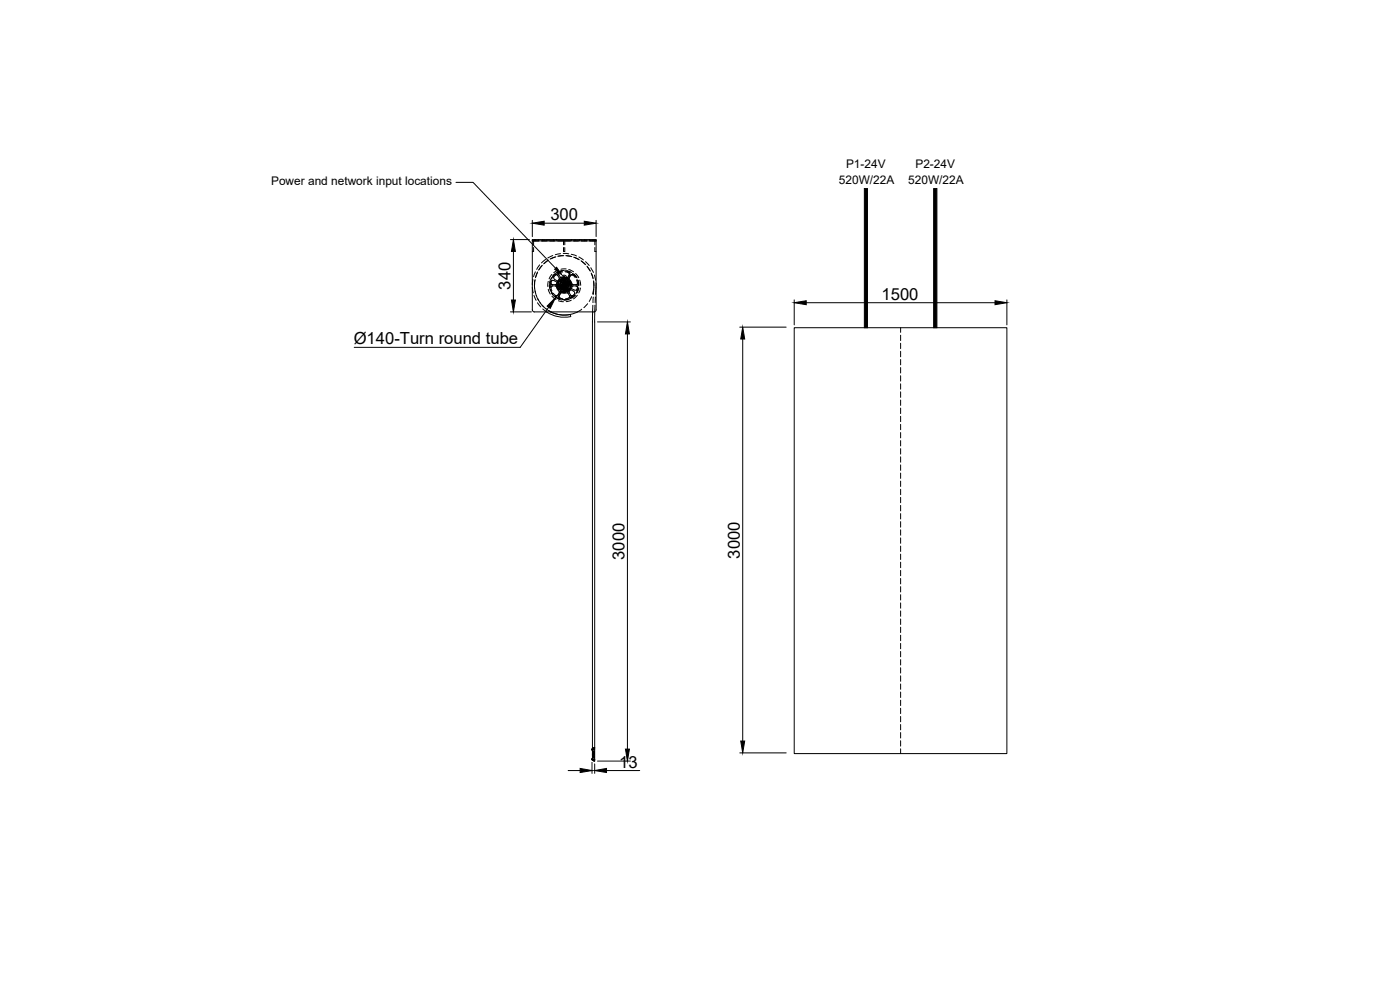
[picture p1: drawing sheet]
<svg xmlns="http://www.w3.org/2000/svg" width="420mm" height="297mm" viewBox="0 0 420 297" stroke-linecap="round" stroke-linejoin="round" font-family="sans-serif">
<g fill="none" stroke="#000" stroke-width=".3">
<path d="M136.8 54.7h5.1l24.8 25.7M153.1 71.8h5.7M154 75.4v14.5M159.7 72.2h19.1M159.7 66v4.9M160.1 74.2v1.2h-.4M160.1 72.2v1.2M160.3 71.8v.4M160.6 71.8v.4M161.6 71.8v.4M161.9 79.4l-.9 1.3M162.5 79.7l-.9 1.3"/>
<path d="M162.7 79.5l-1 1.3M162.7 71.8v.4M163.2 71.8v.4M163.3 66.9h12M163.7 77.7l-1.3 1.1M164.1 71.8v.4M164.4 78.1l-1.3 1M164.5 78l-1.2 1M164.6 71.8v.4M165.8 76.6l-1.4 .7M166.1 71.8v.4M166.6 77.1l-1.6 .5"/>
<path d="M166.8 77l-1.6 .6M167 71.8v.4M168.2 76l-1.6 .3M168.9 76.6l-1.6 .2M169 75.9l1.6 .2M169.1 74.2v1.2h.3v-1.2M169.1 72.2v1.2M169.1 76.6l-1.6 .2M169.4 72.2v1.2M169.7 76.6l1.6 .2M169.9 76.6l1.6 .3M171.4 76.2l1.5 .5"/>
<path d="M171.5 71.8v.4M172.1 77.1l1.5 .6M172.3 77.1l1.5 .8M172.4 71.8v.4M173.7 77l1.3 .9M173.9 71.8v.4M174.3 78.2l1.2 1M174.3 71.8v.4M174.5 78.3l1.2 1M175.3 71.8v.4M175.7 78.4l1.1 1.2M175.8 71.8v.4"/>
<path d="M176.1 79.8l.9 1.3M176.2 80l.9 1.3M176.9 71.8v.4M177.9 71.8v.4M178.2 71.8v.4M178.4 72.2v1.2M178.4 74.2v1.2h.4M178.8 66v4.9M153.1 93.5h6.3M159.7 86.2l.3 1.6M159.9 83.7l-.2 1.6M160.2 88.5l.6 1.5"/>
<path d="M160.3 93.5l-.4-.2-.2-.5v-21h19.1v21.1l-.2 .4-.4 .2M160.3 93.5h17.9M160.4 86.2l.3 1.6M160.5 84l-.1 2.4M160.5 87.2l.5 1.5M160.5 83.8l-.1 1.6M160.6 81.5l-.5 1.4M160.9 88.6l.7 1.4M161.2 81.7l-.6 1.5M161.3 90.7l.9 1.3M161.3 89.5l.9 1.4M161.3 81.5l-.6 1.5"/>
<path d="M162 90.7l1.1 1.3M162.7 91.5l1.1 1.1M162.8 92.6l1.2 .9M163.7 92.5l1.6 1-.8-.4M164 93.5a9.5 9.5 0 0 0 7.2 1.4l-.1-.7a8.9 8.9 0 0 1-5.8-.7 8.9 8.9 0 0 0 8 0M164.5 84.3l-.1 1.6M164.5 86.7l.6 1.4M164.6 92.1l-8.5 12h-49.8M164.8 85.5l.3 1.5M164.9 85.9l.2-1.6-.1 1.6M165.1 86.7l.8 1.5M165.2 86.7l.7 1.4"/>
<path d="M165.2 85v1.1M165.2 86.1l.4-.4h2.1l.6 .8-.5 1.2M165.2 86.1l.4 1.1M165.2 85l.4 .3h1.9M165.3 84.7l.1 .4 .4 .2M165.3 84.5a.63 .63 0 0 1 1-.4l1.1 .7 .2 .5M165.4 83.3l-.5 1.5M165.4 87.8l1 1.1M165.6 82.3l-.9 1.3M165.6 88.8l1.2 1M165.6 83.9l-.4 1.1M165.8 85.7l-.4 .2-.1 .4"/>
<path d="M166.4 82.3l-1 1.2M166.5 88.7l1.4 .9-1.5-.8M166.5 82.3l-1 1.2M166.6 82.5l.4-.2 .4 .3M166.6 85.7l1.2 2M166.8 82.3h.3l.7 1M166.8 82.3l-.8 .8M167 81.7l-1.2 .9M167 89.4l1.5 .5M167.1 85.3v.4l.7 1.2-.5-1.2M167.3 85.3h-.1M167.4 88.4l-.4 .3-.4-.1"/>
<path d="M167.5 80.9l-1.4 .8M167.5 90.1l1.6 .3M167.6 85.3l.1 .9 .4 .9a2 2 0 0 1-1 1.5l-.6-.1M167.6 86.9l-.5-1.4 .5 1.4M167.7 88.6v.4l.3 .4M167.7 81.7l-.9 .6M167.7 81.7l-.1 .5 .5 .9M167.7 84.4l-.3 .6v.9M167.7 86.6l1.4 .8M167.8 83.3l.5 1.2-.4 .7-.4 .1M167.8 83.3l-.9 1.8-.3 .2M167.8 87.7l-.9 1.1-.9-.9"/>
<path d="M167.8 84.2l-.5 1.1M168 84.8l.4-.5 .9-.3-.9 .3-.4 .5M168 81.7l-.3 .3v.4M168 85.1h.4v.3h-.4zM168.1 83.1l.8 1.1 2-.1 .5 1.4M168.1 83.1l.1 .2h2l.2-.2M168.1 87.9l-.6 1.1 .2 .3 1.1 .2M168.1 87.9h2.3M168.2 83.7l-.9 1.1 .9-1.1M168.2 87.4l1.4 .2M168.2 87.4l1.4 .2zM168.3 85.5a.93 .93 0 0 0 1.4 .8"/>
<path d="M168.3 85.6l.7 .8M168.3 85.8h1.9M168.3 85.3h1.9M168.4 85.5a.89 .89 0 0 0 1.3 .8M168.5 83.7l.8-.2 .7 .2M168.5 83.7l.5-.1 1.1 .1M168.5 86.8l-.5-.4-.3-.9 .3 .9 .5 .4M168.5 86.3h.4v.3h-.4zM168.5 84.9v-.1a.98 .98 0 0 1 1.5 .1M168.6 83.4a.7 .7 0 0 1 .7-.9 .7 .7 0 0 1 .6 .9M168.6 83.4l.5 1.7h.3M168.6 81.2l-1.5 .6 1.5-.5"/>
<path d="M168.6 84.4l-.1 .1a1.31 1.31 0 0 0-.5 1.4M168.6 85.5l.4 .6h.6M168.7 85.5a.56 .56 0 0 0 .3 .5 .56 .56 0 0 0 .6 0v-.1M168.8 85.2h.1M168.8 85l-.1 1h1.1M168.8 85h1v1M168.8 85h-.1M168.8 85.1v.1M168.8 85.7h.2v.3M168.8 85.3h.2M168.8 84.7a.93 .93 0 0 1 1.4 .8h-2M168.8 85.1v.1a.56 .56 0 0 0 .4 .9"/>
<path d="M168.8 81.5l-1.1 .2M168.8 84.8l.1-.1a.89 .89 0 0 1 1.3 .8 .89 .89 0 0 0-1.4-.7zM168.8 85.2v.7M168.9 83.4l1.4 .3-1.4-.3h.9l.6 .3M168.9 86l.3 .3v-.2M168.9 85l.1 .1M168.9 85.1l-.1-.1a.65 .65 0 0 0 .1 1M168.9 85.9l-.1 .1M168.9 85.9h.7M168.9 85.1h.7M168.9 85.9v.1M168.9 85.1l-.1 .1"/>
<path d="M169 85a.55 .55 0 0 1 .5 0 .55 .55 0 0 1 .3 .5 .55 .55 0 0 0-.8-.4M169 83.2l.1-.4 .4 .1 .1 .3M169 83.2l-.4 .2M169 85.1l-.2 .1M169 85.1h.6M169 86.4h.1M169 83.2l.4 1.9M169 84.9l.7 .2 .2 .4a.63 .63 0 0 0-.9-.5zM169 86.2h.2zM169 86.2h.5v.5h-.5zM169 85.3v.4zM169 86.4h.3"/>
<path d="M169 85v.3M169.1 85v.5M169.1 85.6v1.9h.3v-1.9M169.2 86.1h.1M169.3 81l-1.6 .3M169.3 87a1.23 1.23 0 0 0 1.2-.8 1.32 1.32 0 0 1-1.2 .8M169.3 84.1v2.8M169.3 86.4h1.9M169.3 84.7h1.9M169.4 86.8l.5 .3 .5 .8M169.4 85.1v.4M169.5 81.2l1.5 .4z"/>
<path d="M169.5 86.1l.1 .1zM169.5 84.2l.1 .1a1.28 1.28 0 0 1 1 1.2M169.5 85.6v.4M169.5 86a.55 .55 0 0 1-.8-.5 .55 .55 0 0 0 .9 .5M169.5 85.3v.4zM169.5 85v.4M169.5 85.7h.3M169.5 85.3h.3M169.6 83.2l-.3 1.1 .3 .1 .3-1M169.6 83.2l.3 .2M169.6 85v.1M169.6 85.1l.1 .1"/>
<path d="M169.6 85.1a.62 .62 0 0 1-.2 1l.1 .2M169.6 84.9a.92 .92 0 0 1-.1 1.4M169.6 85.9l.1 .1M169.6 81.5l1.2 .2 .2 .3-.6 1.1M169.6 84.4h.4v.4h-.4zM169.7 85.8l-.1 .1M169.7 85.8h.1M169.7 85l-.1 .1M169.7 85.2l.1 .7M169.8 86h.1M169.8 85.2h-.1M169.8 85.1l-.1 .1"/>
<path d="M169.8 86.2h.4v.3h-.4zM169.9 80.6l-1.6 .1M169.9 83.7l-.6-.1-1 .3M170 81.1l1.5 .6M170 84.2l.5 .4 .2 .9a1.23 1.23 0 0 0-.7-1.3M170.1 87.3l-.6 .2-1-.2 .8 .2 .7-.2M170.2 85.6l-.3 .6-.5 .2M170.2 86.4l-.2 .2a1.16 1.16 0 0 1-1.4 0M170.3 89.7l-1.7 .1M170.3 81.6a.63 .63 0 0 1 .4 .9l-.7 1.2-1.5 .3-.8 .4-1.5-.8 .1-.8M170.4 83.1l-.6 1-.4 .1M170.4 87.9l.6 .9-.2 .5"/>
<path d="M170.5 81.7l.4 .3-.1 .4M170.5 84.1l.6 .9v.5M170.6 80.8l1.5 .7M170.7 84.2l.6 1.1M170.7 84.2l.5 1.1M170.7 83.3l-.5 1 .4 .9 2.3 .1 .4-.3M170.7 87.7l.7 1h.4M170.7 83.3l1.2 2M170.8 89.7l-1.5 .3M170.8 89.3l-1.2 .2M170.8 88.6l.1 .4-.4 .4M170.9 86.9h-2l-.8 1"/>
<path d="M171 86.3l-1.1 1M171.1 84.4l.1 .2M171.2 88.4l.3 .3 .4-.1M171.3 86.2l-1 1.2M171.3 85.3h.1M171.3 86.2l-.9 1.2M171.3 85.3v.4l-.6 1.2 .5-1.2M171.4 90l-1.5 .4M171.8 82l1.1 1.2zM171.8 88.7l-1 .6M171.9 85.7l-1.2 2M171.9 82.5l-.4-.2-.3 .3"/>
<path d="M172 82.5h-.8l-.8 1.4 .4 .9 .3 1.4 1.2 .7a.63 .63 0 0 0 .9-.4M172.1 82.1l1 1.2M172.2 88.3a.64 .64 0 0 0-.1-1l-1.2-.6-1.4 .5a.9 .9 0 0 0-1.1 .3l-.5 1a.63 .63 0 0 0 .3 1M172.4 88.5l-1.4 .9M172.4 88.5l-1.4 1M172.5 87.9l-.7 .8M172.5 83.1l-.9-.8-.9 1M172.7 82l.9 1.2M172.7 88.4l-1.2 1M172.7 85.7l.4 .2 .1 .4M172.9 83.9l.4 1.1M173.2 88.5l-1.1 1.1"/>
<path d="M173.2 84.7l-.1 .4-.4 .2M173.3 83.9l.3 1.6M173.3 85v1.1M173.3 86.1l-.4-.4h-2.1l-.6 .8 .5 1.2M173.3 86.1l-.4 1.1M173.5 84l.2 1.5M173.5 86.3l-.6 1.5M173.7 86.3l-.6 1.5M173.9 84l.3 1.5M174.1 86.3l-.5 1.5M174.5 92.7l-1.3 .8M176.3 91l-1.2 1.2"/>
<path d="M177.3 80.2l.7 1.5M177.3 81.8l.6 1.6M177.4 82l.5 1.6M177.5 88.9l-.7 1.4M177.8 93.5l-.1 130.6h.7M177.9 91.5l-.1 2M178 89l-.1 1.7M178.1 84.2l.1 1.6M178.1 84.4l-.1 3.8M178.1 86.6l-.3 1.5M178.3 82.4l.4 1.6M178.5 91.5l-.2 136.6"/>
<path d="M178.6 89l-.1 1.7M178.8 84.8l-.1 3.4M179.3 96.5h9.8M221.9 98h14M238.3 98.2h63.8v127.7h-63.8zM238.3 89.9v7.5M241.9 90.7h56.6M270.2 98.2v1.4M302.1 89.9v7.5M188.2 100.1v124.4M222.8 101.6v120.5M270.2 100.5v1.6"/>
<path d="M270.2 102.9v1.6M270.2 105.3v1.6M270.2 107.7v1.7M270.2 110.2v1.6M270.2 112.6v1.6M270.2 115v1.6M270.2 117.4v1.7M270.2 119.9v1.6M270.2 122.3v1.7M270.2 124.8v1.6M270.2 127.2v1.6M270.2 129.6v1.6"/>
<path d="M270.2 132v1.6M270.2 134.5v1.6M270.2 136.9v1.6M270.2 139.3v1.7M270.2 141.8v1.6M270.2 144.2v1.6M270.2 146.6v1.7M270.2 149.1v1.6M270.2 151.5v1.6M270.2 153.9v1.6M270.2 156.3v1.7M270.2 158.8v1.6"/>
<path d="M270.2 161.2v1.6M270.2 163.7v1.6M270.2 166.1v1.6M270.2 168.5v1.6M270.2 170.9v1.7M270.2 173.4v1.6M270.2 175.8v1.6M270.2 178.2v1.6M270.2 180.7v1.6M270.2 183.1v1.6M270.2 185.5v1.7M270.2 188v1.6"/>
<path d="M270.2 190.4v1.6M270.2 192.8v1.6M270.2 195.2v1.7M270.2 197.7v1.6M270.2 200.1v1.6M270.2 202.5v1.7M270.2 205v1.6M270.2 207.4v1.6M270.2 209.8v1.7M270.2 212.3v1.6M270.2 214.7v1.6M270.2 217.1v1.6"/>
<path d="M270.2 219.5v1.7M170.4 230.9h3.6M177.6 228.5v3.3M177.7 227.7h.1M177.6 227.7h.1M177.6 227.7v-.3v.3h.5M177.7 224.7v2.8M177.7 224.5h-.1M177.7 224.5l-.1 .3v-.3M177.7 224.5h.4M177.7 225.8h.1M177.7 225.2l.1 .1"/>
<path d="M177.7 226.8l.1 .1M177.7 226l.1 .1M177.7 226.3h.1M177.7 226.4h.1M177.7 226.1h.1M177.7 225.9h.1M177.7 224.5h.1M177.7 227.6v.1M177.7 225.3h.1M177.7 226.9h.1M177.7 226h.2M177.7 225.8h.2"/>
<path d="M177.7 225.6h.2M177.7 226.3l.2 .1M177.7 226.7h.2M177.7 225.2h.2M177.7 226.2h.2M177.7 225.4h.2M177.7 227h.2M177.8 226.9l.1-.1v.2M177.8 225.3l.1-.1v.2M177.8 225.2v.1M177.8 225.3h.1M177.8 226.8v.1"/>
<path d="M177.8 226.9h.1M177.8 226v.1M177.8 226.1h.1M177.8 226.1l.1-.1v.2M177.8 226.2h.1M177.8 226h.1M177.8 226.8h.1M177.8 227h.1M177.8 226.8v.2v-.2M177.8 225.4h.1M177.8 225.8v.5M177.8 225.2h.1"/>
<path d="M177.8 226.8h-.1M177.8 226h-.1M177.8 227.5h.1M177.8 227.5v.1M177.8 224.6h.1M177.8 227.6h.1M177.8 226.8v.2zM177.8 226v.2M177.8 225.2v.2M177.8 224.5v.1M177.8 227.6v.1M177.8 224.6v2.9"/>
<path d="M177.9 225.2l-.1 .2zM177.9 225.3v.1M177.9 226.8l-.1 .2zM177.9 225.2v.2zM177.9 226l-.1 .2zM177.9 226v.2zM177.9 226.8v.2M177.9 225.4h.1M177.9 227h.1M177.9 226.2h.1M177.9 226.9l-.1 .1M177.9 224.6h-.1"/>
<path d="M177.9 225.2h.1M177.9 226.8h.1M177.9 226h.1M177.9 226.8l-.2 .1M177.9 225.3h-.2M177.9 226l-.2 .1M177.9 226.1h.1M178.1 227.7h.1M178.1 228h.1M178.1 224.5h.1M178.1 224.2h.1M178.1 228l.2 .1"/>
<path d="M178.1 224.2v.3M178.1 227.7v.3M178.1 224.2l.2-.1v4M178.1 227.9h.2M178.1 227.8h.2M178.1 224.4h.2M178.1 224.3h.2M178.2 224.6h-.3M178.2 227.6h-.3M178.4 228.9v2.9M179.3 228.1h9.8M182 230.9h9.9"/>
<path d="M221.9 225.6h14M270.2 222v1.6M270.2 224.4v1.5"/>
<circle cx="168.3" cy="85.9" r=".25"/>
<circle cx="168.5" cy="84.7" r=".25"/>
<circle cx="169.2" cy="84.4" r=".25"/>
<circle cx="169.4" cy="86.6" r=".25"/>
<circle cx="170.3" cy="85.1" r=".25"/>
<circle cx="170.3" cy="85.8" r=".25"/>
</g>
<g fill="#000" stroke="#000" stroke-width=".3">
<path d="M154 71.8l.6 3.6h-1.2zM159.7 66.9l3.6-.6v1.2zM175.3 66.3l3.5 .6-3.5 .6zM153.4 89.9h1.2l-.6 3.6zM166.7 89.2l-1.6 3.2-1-.7zM167 80.1l1.5 2.2-2.1-1.6zM238.3 90.7l3.6-.6v1.2zM298.5 90.1l3.6 .6-3.6 .6zM188.2 96.5l.6 3.6h-1.2zM222.8 98l.6 3.6h-1.2zM174 230.3l3.6 .6-3.6 .6zM178.4 230.9l3.6-.6v1.2z"/>
<path d="M187.6 224.5h1.2l-.6 3.6zM222.2 222.1h1.2l-.6 3.5z"/>
<path d="M259.3 56.5h.9v41.7h-.9z" fill-rule="evenodd"/>
<path d="M280.1 56.5h1v41.7h-1z" fill-rule="evenodd"/>
</g>
<g font-size="5">
<text x="165.1" y="66">300</text>
<text x="153.2" y="86.8" transform="rotate(-90 153.2 86.8)">340</text>
<text x="264.5" y="89.9">1500</text>
<text x="106.1" y="103.2">Ø140-Turn round tube</text>
<text x="187.4" y="167.8" transform="rotate(-90 187.4 167.8)">3000</text>
<text x="221.9" y="167.4" transform="rotate(-90 221.9 167.4)">3000</text>
<text x="185.8" y="230">13</text>
</g>
<g font-size="3.6">
<text x="253.8" y="50.3">P1-24V</text>
<text x="274.6" y="50.3">P2-24V</text>
<text x="81.3" y="55.6">Power and network input locations</text>
<text x="251.7" y="55">520W/22A</text>
<text x="272.5" y="55">520W/22A</text>
</g>
</svg>
